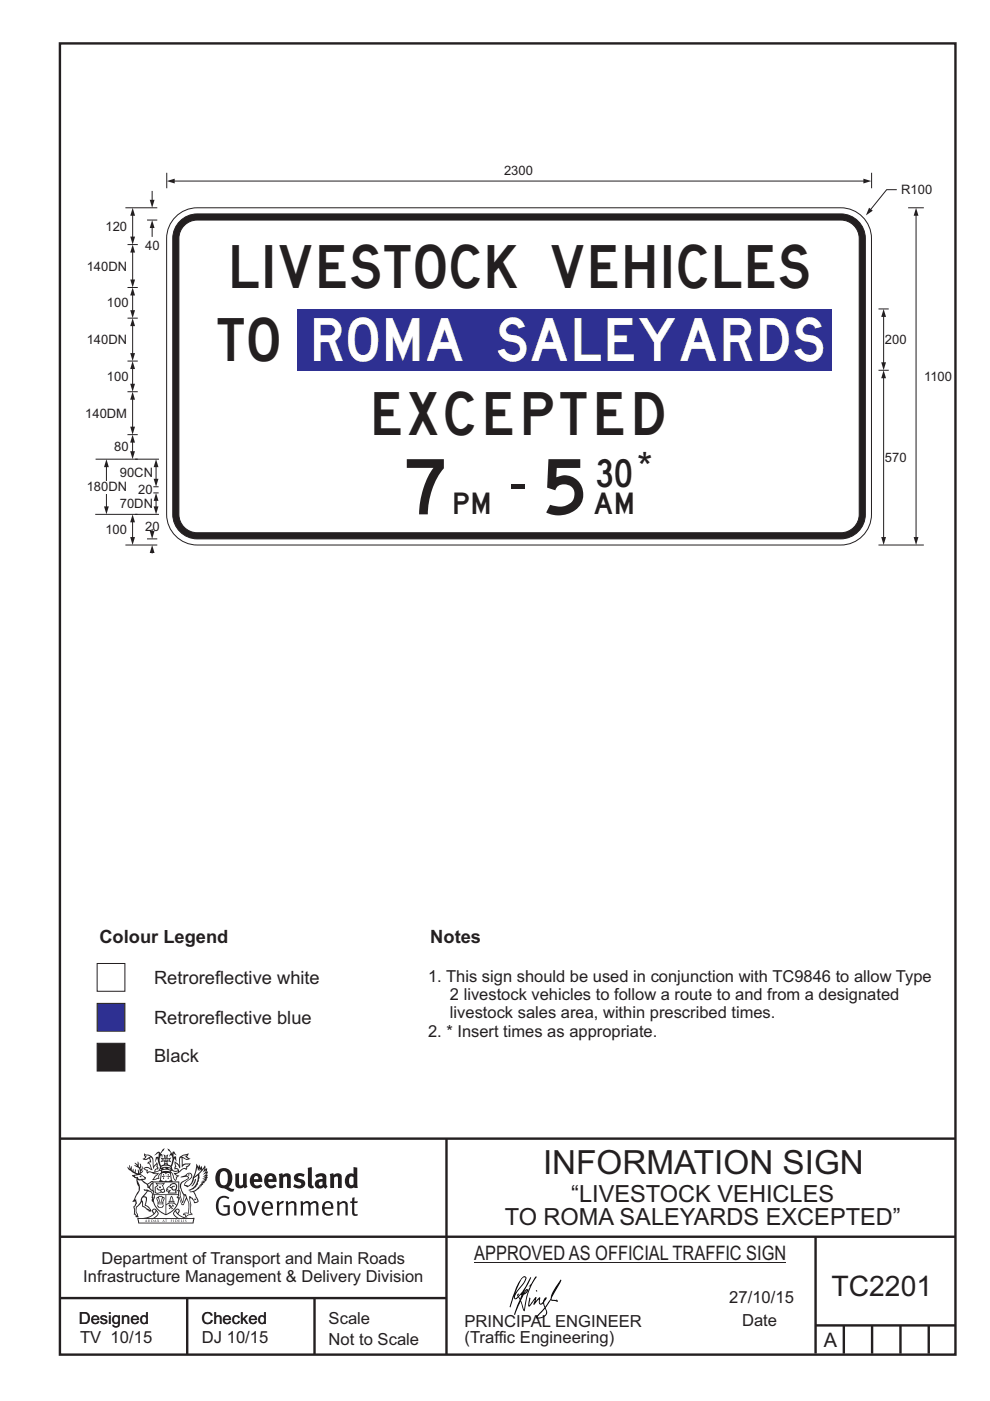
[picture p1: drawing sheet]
<svg xmlns="http://www.w3.org/2000/svg" width="210mm" height="297mm" viewBox="0 0 210 297" stroke-linecap="round" stroke-linejoin="round" font-family="sans-serif">
<g fill="none" stroke="#231f20" stroke-width=".51">
<path d="M12.7 9.2h190v278h-190zM12.7 241.4h189.9M94.7 241.4v45.8M12.7 275.2h82M12.7 262.2h190.1M39.7 275.2v12M66.7 275.2v12M173 262.2v24.8M173 281h29.6M179 281v6M185 281v6M191 281v6"/>
<path d="M197 281v6"/>
</g>
<g fill="#231f20">
<path d="M47 248.5a2.55 2.55 0 0 0 0 2.7l.3 .1a.81 .81 0 0 0 1-.9v-.6a1.04 1.04 0 0 0-1.1-1.5zM46.3 248.1a1.82 1.82 0 0 1 2.1-.2 1.82 1.82 0 0 1 .9 1.9 2.29 2.29 0 0 1-.8 1.9l.7 .3h.5l-.2 .6a2.87 2.87 0 0 1-2-.7 2.12 2.12 0 0 1-1.7-3.1z" fill-rule="evenodd"/>
<path d="M49.9 248.9l.8-.2v2a.46 .46 0 0 0 .2 .6 .46 .46 0 0 0 .7-.2v-2.2l.7-.2v2.4l.2 .5-.6 .4-.2-.3a1.02 1.02 0 0 1-1.2 .2 1.02 1.02 0 0 1-.6-1.1z" fill-rule="evenodd"/>
<path d="M54 249.5l-.1 .5h.9a.49 .49 0 0 0-.2-.6 .49 .49 0 0 0-.6 .1zM53.4 249.2a1.34 1.34 0 0 1 1.6-.3 1.34 1.34 0 0 1 .6 1.5v.2h-1.7a.77 .77 0 0 0 .5 .8 .77 .77 0 0 0 .9-.3l.3 .4a1.59 1.59 0 0 1-2.1 .2 1.59 1.59 0 0 1-.4-2z" fill-rule="evenodd"/>
<path d="M57 249.5l-.1 .5h.9a.49 .49 0 0 0-.2-.6 .49 .49 0 0 0-.6 .1zM56.4 249.2a1.34 1.34 0 0 1 1.6-.3 1.34 1.34 0 0 1 .7 1.5v.2h-1.8a.77 .77 0 0 0 .5 .8 .77 .77 0 0 0 .9-.3l.3 .4a1.59 1.59 0 0 1-2 .2 1.59 1.59 0 0 1-.5-2z" fill-rule="evenodd"/>
<path d="M59.1 248.9l.8-.2 .1 .4a.95 .95 0 0 1 1-.3 .95 .95 0 0 1 .7 .8v2.3h-.8v-2.3a.46 .46 0 0 0-.8 .1v2.2h-.9z" fill-rule="evenodd"/>
<path d="M62.5 249.1a1.75 1.75 0 0 1 2.1-.1l-.2 .5-.6-.2a.43 .43 0 0 0-.6 .3l.4 .3a1.04 1.04 0 0 1 1.2 1.2 1.04 1.04 0 0 1-1.4 .9l-1.2-.4 .3-.6 1 .4 .4-.4a.88 .88 0 0 0-1-.5l-.4-.2-.1-.4z" fill-rule="evenodd"/>
<path d="M65.3 247.6l.8-.2 .1 3.8 .2 .2 .2 .5a.88 .88 0 0 1-1-.1 .88 .88 0 0 1-.3-1z" fill-rule="evenodd"/>
<path d="M67.8 250.6a.43 .43 0 0 0-.1 .7 .43 .43 0 0 0 .7-.1v-.7zM66.8 249.2a1.7 1.7 0 0 1 2.4 .1v1.8l.3 .4-.4 .5-.5-.3a1.03 1.03 0 0 1-1.7-.2 1.03 1.03 0 0 1 .8-1.5h.7v-.4a.8 .8 0 0 0-1.2 .1z" fill-rule="evenodd"/>
<path d="M69.9 248.9l.8-.2 .1 .4a.95 .95 0 0 1 1-.3 .95 .95 0 0 1 .7 .8v2.3h-.8v-2.3a.46 .46 0 0 0-.8 .1v2.2h-.8z" fill-rule="evenodd"/>
<path d="M74.3 249.5a1.48 1.48 0 0 0 0 1.7l.4 .1 .3-.2v-1.5l-.3-.2zM75 247.4l.8 .2 .1 4.3h-.7l-.1-.2a1.26 1.26 0 0 1-1.4 0 1.26 1.26 0 0 1-.6-1.3 1.29 1.29 0 0 1 .5-1.3 1.29 1.29 0 0 1 1.4-.2z" fill-rule="evenodd"/>
<path d="M46.4 253.9a1.72 1.72 0 0 1 2.2 0l-.2 .3a1.24 1.24 0 0 0-1.4-.1 1.24 1.24 0 0 0-.7 1.3 1.49 1.49 0 0 0 1.3 2l.7-.2v-1.3h-.9l-.1-.4h1.4v2a1.93 1.93 0 0 1-2.2-.1 1.93 1.93 0 0 1-.7-2.2l.2-.7z" fill-rule="evenodd"/>
<path d="M50.3 255.2a1.65 1.65 0 0 0 .3 2.2 .99 .99 0 0 0 1-1.5 .78 .78 0 0 0-.4-.8 .78 .78 0 0 0-.9 .1zM50 254.9a1.33 1.33 0 0 1 1.6-.1 1.33 1.33 0 0 1 .5 1.5 1.31 1.31 0 0 1-1.3 1.5 1.31 1.31 0 0 1-1.3-1.6l.1-.5z" fill-rule="evenodd"/>
<path d="M52.5 254.7l.4-.1 .9 2.6 .8-2.5h.5l-1.1 3h-.5z" fill-rule="evenodd"/>
<path d="M56.2 255.2l-.2 .7h1.4a.7 .7 0 0 0-.3-.8 .7 .7 0 0 0-.9 .1zM55.9 255a1.22 1.22 0 0 1 1.5-.2 1.22 1.22 0 0 1 .5 1.5h-1.9a.93 .93 0 0 0 .5 1 .93 .93 0 0 0 1.2-.2l.1 .3a1.43 1.43 0 0 1-1.7 .1 1.43 1.43 0 0 1-.6-1.7z" fill-rule="evenodd"/>
<path d="M58.7 254.8l.4-.2 .1 .5 .4-.3 .6-.2-.2 .6a.66 .66 0 0 0-.8 .6v1.9h-.4z" fill-rule="evenodd"/>
<path d="M60.6 254.8l.4-.2 .1 .5a.94 .94 0 0 1 1-.4 .94 .94 0 0 1 .8 .7v2.3h-.5l-.1-2.5a.81 .81 0 0 0-1.2 .3v2.2h-.4z" fill-rule="evenodd"/>
<path d="M63.7 254.7l.5-.1 .1 .5 .4-.3a.78 .78 0 0 1 1.1 .3 .9 .9 0 0 1 1-.5 .9 .9 0 0 1 .7 .8v2.3h-.4l-.1-2.5a.67 .67 0 0 0-1.1 .3v2.2h-.5v-2.4l-.4-.2-.7 .4v2.2h-.5z" fill-rule="evenodd"/>
<path d="M69 255.2l-.2 .7h1.4a.7 .7 0 0 0-.3-.8 .7 .7 0 0 0-.9 .1zM68.7 255a1.22 1.22 0 0 1 1.5-.2 1.22 1.22 0 0 1 .5 1.5h-1.9a.93 .93 0 0 0 .5 1 .93 .93 0 0 0 1.2-.2l.1 .3a1.44 1.44 0 0 1-1.7 .1 1.44 1.44 0 0 1-.6-1.7z" fill-rule="evenodd"/>
<path d="M71.4 254.8l.5-.2 .1 .5a.94 .94 0 0 1 1-.4 .94 .94 0 0 1 .7 .7v2.3h-.4l-.1-2.5a.81 .81 0 0 0-1.2 .3v2.2h-.5z" fill-rule="evenodd"/>
<path d="M74.7 254l.5-.2v.9h.7l-.1 .4h-.7l.1 2.2 .1 .1h.5l.1 .3a.75 .75 0 0 1-1.2-.6v-2h-.4v-.4h.4z" fill-rule="evenodd"/>
<path d="M30.8 244.9l1.1 .3-.9 .5h-.4l.5-.5zM31.8 245.5l.2-.1a2.44 2.44 0 0 1 .4 2l.1 .4 .7-1-.1 .6 .3 .3a.57 .57 0 0 0-.6 .8l-1-.2-.5 .2 .1-.5-.7-.2 .6-.2 1 .5 .1-.1-.6-1.3-.2-.1 .5-.1zM30.7 244.5l-.2 .4 .3 .4-.6 .4a1.04 1.04 0 0 0 1.4-.1l.2 .7h-.4l-.2 .4a.94 .94 0 0 1 .9 1.1l-.2-.1a1.16 1.16 0 0 0-1.5-.1l.3 .4 .4 .2 .1 .5 .2 .2v-.2a.94 .94 0 0 1 1.1 .2h.9l-1.2 1.2a1.13 1.13 0 0 0 1.2-.2l.4-.1-.1-.4 .5-.7a.83 .83 0 0 0-.6 1.1l-.3-.1-.7 .3 1.1-1.4-.5 .2-.5-.1 1.3-.5-.2-.2-.8 .4v-.3l.2-.2 .3 .1 .1-.3-.2-.4v-.6l-.2-.3-.6 .9v-.7a1.42 1.42 0 0 0-1.7-1.8z" fill-rule="evenodd"/>
<path d="M38.5 245.3l.5-.3 .7-.1-.6 .3 .8 .5h-.3zM38.3 245.5h.2l.1 2a1.69 1.69 0 0 1 1.5-.7l-.7 .5 .1 .5a1.1 1.1 0 0 0-1.5 .6l-.1-.5-.2-.2h-.5l.2-.4-.2-.7a1.42 1.42 0 0 1 .8 1.1l.2-.1zM37.1 246.2l.1 1-.2 .3v.5l.6-.1 .1 .2a.96 .96 0 0 1-1.1-.1l-.1 .1a1.06 1.06 0 0 0 1.3 .2v.1a.72 .72 0 0 1-1 .2l.3 .5 .6 .3-.4 .1-.1 .7-.3-.4-.3-1.1-.4-.4 .4 .9a1.54 1.54 0 0 0 .6 1.2l.2-.3a.58 .58 0 0 1 .5-.7l.1-.2h-.3l-.4-.3 .9-.5a.93 .93 0 0 1 1.1-.5l.1 .2 .2-.1 .1-.5a.99 .99 0 0 0 .7-.9l-1.3 .1-.4 .3v-1.5l.9 .4 .8-.3h-.3l-.5-.4 .4-.7-.7 .2a1.46 1.46 0 0 0-1.3 2.1v.4l-.2-.4z" fill-rule="evenodd"/>
<path d="M35.6 248.9l.2 .1-.1 .4h.3l-.3 .1v.5l-.1-.6h-.3l.3-.1z" fill-rule="evenodd"/>
<path d="M34.6 248.9l.2 .1-.1 .3 .4 .1h-.4v.6l-.1-.5-.3-.1h.3z" fill-rule="evenodd"/>
<path d="M34.3 248.8a.57 .57 0 0 1 .9 .2 .57 .57 0 0 1 .9-.2l.2 1.4-.2 .1a.57 .57 0 0 1-.9-.1 .69 .69 0 0 1-1.1 0zM34.2 248.1l-.3 2.1-.2 .4h2.9l-.1-.4-.3-2.1h-.2v.3l-.8-.1-.9 .1 .1-.3z" fill-rule="evenodd"/>
<path d="M34.2 252.4a.3 .3 0 0 0 .6 0 .3 .3 0 0 0-.6 0zM33.3 251l.3 .3-.3 .3a.79 .79 0 0 0 0 1.3l.8-.2-.1-.3a.55 .55 0 0 1-.7-.6h.1l.1 .3 .4 .1 .8-.2-.4-.7 .4-.3-.7 .1zM33 250.7l1.1 .2 .9-.2-.4 .7 .4 1.1a.56 .56 0 0 1-.8 .3l-.2 .1a.73 .73 0 0 1-.9 .1 .73 .73 0 0 1-.3-.9v-.4l.5-.4z" fill-rule="evenodd"/>
<path d="M35.6 251.9l.7-.5a.58 .58 0 0 1 1-.1 .58 .58 0 0 1-.5 .9l-.2-.3a.43 .43 0 0 1 .6-.3v-.1a.57 .57 0 0 0-.8 .2l-.2-.1-.3 .2 .4 .1a.55 .55 0 0 0 .9 .5v.5h-1.3l.3-.4-.1-.2-.6 .1 .2-.2-.2-.1zM35.4 251.8l-.1 .2a.39 .39 0 0 0 .2 .7l.3-.1-.2 .5h1.9l-.1-.8a.86 .86 0 0 0-.1-1.4 .86 .86 0 0 0-1.3 .4z" fill-rule="evenodd"/>
<path d="M36 254.8h.8v.2h-.8zM36.4 253.8l.2 .8h-.4zM36.4 253.5l-.3 .5-.1 .6h-.2v.4l-.7 .4 .1 .2a1.48 1.48 0 0 1 2.2 .1l.2-.1-.6-.5v-.5h-.2l-.1-.6z" fill-rule="evenodd"/>
<path d="M35.8 255.4l.3 .1 .2 .3 .3-.2-.2-.2a.38 .38 0 0 1 .4 .5l-.1-.2-.3 .3 .3 .2-.3 .2-.1-.3-.4 .3-.1-.2 .4-.3-.2-.1-.1 .1z" fill-rule="evenodd"/>
<path d="M34.5 254h.2v.2l-.3 .6h-.1zM33.6 255.3h.9v.2a.55 .55 0 0 1-.8 .4v-.2h-.2zM33.4 254h.2l.2 .8h-.2zM33.6 255h.8l.1 .1-.8 .1zM33.8 253.7h.5l-.2 1.1h-.2zM33.3 253.8l-.1 .3 .3 1.2a.48 .48 0 0 0-.1 .5 .48 .48 0 0 0 .4 .3l.6-.1a.49 .49 0 0 0 .2-.7l.3-1.2-.1-.3a1.42 1.42 0 0 0-1.5 0z" fill-rule="evenodd"/>
<path d="M33.6 251.6h.5l.1 .3h-.4z" fill-rule="evenodd"/>
<path d="M41.3 250.1l.3-.2-.2 .9-.6 .7h-.2l.5-.7z" fill-rule="evenodd"/>
<path d="M39.7 249l.3-.2 .5 .2a.88 .88 0 0 1-.6 1.1 1.22 1.22 0 0 0-.8 1.3l.5 .2a.72 .72 0 0 0 .9-.4l.5-.8 .2-.6 .8-.6v.3a2.85 2.85 0 0 1-2 2.8l.1 .1a2.13 2.13 0 0 0 1.9-1.5l-.1-.2a2.01 2.01 0 0 0 .3-1.8l1.2-1.3-.4 1 .7-.5-.7 1 .8-.4-.8 .8 .7-.1-.9 .5 .8-.1-.8 .4h.7l-.8 .3 .3 .2h-.4l.2 .4-.4-.1 .2 .3h-.4l.1 .3h-.1a2.16 2.16 0 0 1-2 1l.1 .2h.4a.76 .76 0 0 1 .7 .7l.5 1.2-.6 .2a1.45 1.45 0 0 0-1.2-1.3l.3 1.8-.1 1.9 .4 .2a1.07 1.07 0 0 0-1.2 .4v-.3l-.5-.2a.87 .87 0 0 1 1-.1l.1-.7a4.4 4.4 0 0 0-.6-3.1l-.1-.3h-.2a2.16 2.16 0 0 1-.7-2.2l.3-.3 1.2-.8a.55 .55 0 0 0-.4-.7zM37.8 252.4a.76 .76 0 0 1 .3 1.1l.6 1.6 .4-1.7 .2 .1a.61 .61 0 0 1-.1 .9l-.3 .9h-.2l-.7-1.6-.3 .1a1.18 1.18 0 0 0 .1-1.4zM41.8 247.5l.2 .8 .3-.6v.6l.3-.5a1.9 1.9 0 0 1-1.1 1.4l-.3 .3zM38.2 249.6l1.4-.1 .2 .1v.3l-.5 .3a1.26 1.26 0 0 0-1 1.9l.2 .7a1.84 1.84 0 0 1 .2 2l-.4-1.3a.96 .96 0 0 0-.4-1.3l-.4 .3a.78 .78 0 0 1-.1 1.3l.2 .2h.4l.4 1.1a.38 .38 0 0 0 .2 .4 .38 .38 0 0 0 .4-.1l.6-1.2a2.94 2.94 0 0 1 .3 2.5v.5l-.8-.1-.3 .4v.2l.4-.1 .1 .4 .2 .1a1.02 1.02 0 0 1 1.3-.5l-.1-.4-.3-.1 .2-1.7-.3-1.4 .1 .1a1.14 1.14 0 0 1 .7 .9 .63 .63 0 0 0 .9-.2 .63 .63 0 0 0-.2-.8l-.6-1.3 .9-.6 .2-.3 .2-.1v-.2h.3l-.1-.3h.4l-.1-.3 .5-.1-.2-.2 .5-.4 .1-.2-.3 .1 .5-.6-.3 .1 .3-.6-.4 .1 .4-.5v-.3l-.3 .2 .1-.6v-.3l-.4 .3-.1-.8-.5 .8-.2-.7-.2 .5-.3-.8-.1 .6-.5-.8-.1 1.4-.7 1.9a1.81 1.81 0 0 1-.9 1.4l-.6-.2a1.75 1.75 0 0 1 1.1-1.2 .75 .75 0 0 0 .1-1.3 .75 .75 0 0 0-1.2 .5z" fill-rule="evenodd"/>
<path d="M41.2 254.2l.3-.1 .1 .3h-.4z" fill-rule="evenodd"/>
<path d="M29.4 258.4h11.6l-.2 .8h-11.3zM31.3 258.2l.5-.1a2.48 2.48 0 0 0 1.4-1.3l.2 .6-.5 .5-.4 .3zM32.5 256.6l.3-.2 .2 .2-.3 .6zM37.2 256.8a2.65 2.65 0 0 0 1.8 1.4h-1.1l-.5-.3-.5-.5zM37.4 256.6l.2-.2 .3 .2-.3 .6zM29.2 258.2l.1 1.2h11.7l.3-1.1-.2-.1a4.1 4.1 0 0 1-3.3-.9l.3-.4-.1-.5a1.06 1.06 0 0 0-1.3 .9l.2 .4 .6 .5h-4.7l.3-.1a.84 .84 0 0 0 .6-.7 .84 .84 0 0 0-.5-.9l-.3-.2-.5 .1-.1 .5 .3 .4a4.2 4.2 0 0 1-3.4 .9z" fill-rule="evenodd"/>
<path d="M31 258.7l.1 .2h-.2zM31 258.6l-.3 .5 .4-.1 .2 .1z" fill-rule="evenodd"/>
<path d="M31.3 258.6h.2v.4a.25 .25 0 0 0 .3-.1 .25 .25 0 0 0-.1-.3h.1a.29 .29 0 0 1 0 .4 .29 .29 0 0 1-.4 0 .29 .29 0 0 1 0-.4z" fill-rule="evenodd"/>
<path d="M32.2 258.6a.22 .22 0 0 1 .3 .2 .22 .22 0 0 1-.3 .2zM32 258.6v.5a.33 .33 0 0 0 .5-.1 .33 .33 0 0 0 0-.4 .33 .33 0 0 0-.5 0z" fill-rule="evenodd"/>
<path d="M32.9 258.7l.1 .2h-.2zM32.9 258.6l-.2 .5 .3-.1 .2 .1z" fill-rule="evenodd"/>
<path d="M33.3 258.6h.2v.2l.3-.2-.2 .2 .2 .3-.3-.2-.1 .2h-.1l.2-.3z" fill-rule="evenodd"/>
<path d="M34.7 258.7l.1 .2h-.2zM34.7 258.6l-.3 .5 .4-.1 .2 .1z" fill-rule="evenodd"/>
<path d="M35 258.6h.4h-.1v.5h-.2l.1-.5z" fill-rule="evenodd"/>
<path d="M36.2 258.6h.3h-.2v.2h.2h-.2l.1 .3h-.2z" fill-rule="evenodd"/>
<path d="M36.7 258.6h.2v.5h-.2z" fill-rule="evenodd"/>
<path d="M37.3 258.6a.22 .22 0 0 1 .3 .2 .22 .22 0 0 1-.3 .2zM37.1 258.6v.5a.33 .33 0 0 0 .5-.1 .33 .33 0 0 0 0-.4 .33 .33 0 0 0-.5 0z" fill-rule="evenodd"/>
<path d="M37.8 258.6h.3h-.1v.2h.1h-.1v.2l.1 .1h-.3z" fill-rule="evenodd"/>
<path d="M38.3 258.6h.3l-.1 .4 .2 .1h-.4z" fill-rule="evenodd"/>
<path d="M38.9 258.6h.2v.5h-.2z" fill-rule="evenodd"/>
<path d="M39.3 258.6h.2l-.2 .1 .2 .2-.1 .2h-.1v-.2l.2 .1z" fill-rule="evenodd"/>
<path d="M34.2 247.4a1.51 1.51 0 0 1 2 .2 2.67 2.67 0 0 0-2.1 0zM35.7 247.6l.4 .2 .1 .2-.4-.1zM34.6 247.7l.4-.1 .2 .2h-.4zM34 247.9l.3 .1-.3 .1zM34.9 246.9l.3-.2 .2 .2zM34.9 245.7h.2v.4h-.2zM35 245.1l.2 .2 .2-.2-.1 .4h-.2zM35.1 246.3h.2l.1 .4-.2-.2-.2 .2zM35.3 245.7h.2v.4h-.2zM34.4 245.7l.3 .1v.2l-.3 .1 .2-.2zM35.7 245.8l.3-.1-.2 .2 .2 .2-.4-.1zM32.7 244.9l1-.5-.1 1-.2-.1-.4 .1-.2 1.1 .5-1 .2 .9a1.84 1.84 0 0 1 .3 1.7l.4 .1a2.48 2.48 0 0 1 2.2 .1l.2-.3-.2-.7 .7-1.7 .4 .6-.2-1-.2-.1-.2 .3v-.9l.6 .4-.6-.7h-.3l-.1 .4-.5-.8-.5-.3 .2 .4 .5 .6-.4 .7 .4-.3a2.06 2.06 0 0 1 0 2.2l-.6-.2-.1-.6 .1-.1 .8 .2-.4-.5 .4-.5-.7 .2-.2-.2 .2-.7-.5 .4-.5-.4 .2 .7-.2 .2-.7-.2 .4 .5-.4 .5 .7-.2 .2 .1-.2 .6-.5 .2a2.02 2.02 0 0 1 0-2.2l.3 .5-.1-.6-.3-.1 .8-1.2-.5 .3-.4 .7-.2-.3a.8 .8 0 0 0-.8 .5z" fill-rule="evenodd"/>
<path d="M29.2 250.1l.3 .2a.61 .61 0 0 1 .8 .3l.3 .2a.8 .8 0 0 1 .6 1l.4 .1 .5 .6a1 1 0 0 1 .5 1l-.1 .7v-.5h-.1a.96 .96 0 0 0-.8-1.3l-.3-.2h-.6l-.1-.1-.2 .1 .2 .3h.5l-1.1 1.4-.2 .9-.4 .6a1.33 1.33 0 0 0-.5 1.8l.2 .5a1.26 1.26 0 0 1-.5-1.4l-.1-.4a1.56 1.56 0 0 0 .4-1.7l-.3 .2 .2-.5a3.2 3.2 0 0 0 .7-3zM30.4 253.9h.4a2.06 2.06 0 0 1-.1 1.6l.7 .5 .4 .5-.6-.2-.8-.6-.1-.9a.51 .51 0 0 1 .1-.9zM28.6 249.3a1.52 1.52 0 0 1 2.1 .6l-1.1 .1-.2-.1-.2-.4-.4 .1zM27.5 247v.8l-.3-.4-.2 .1a3.1 3.1 0 0 0 2 1.5l-1 .1 .5 .6 .5 .1v1.1a1.84 1.84 0 0 1-.2 2.5l-.4 .9-.4 .4 .3 .1 .4-.1 .1 .4-.2 .5-.3 .2 .1 1.8 .2-.1 .2 .6h.2l.4-.1-.1-.5a1.3 1.3 0 0 1-.1-1.6l.8-1.1 .2 1.1 .6 .2 .4 .6 .2-.2 .2 .4 .5-.1a1.85 1.85 0 0 0-1.2-1.3l.1-.3a1.39 1.39 0 0 0 0-1.5h-.5l.5-.6a.66 .66 0 0 1 .9-.4 .66 .66 0 0 1 .3 .9l-.1 .4h.2v.1l-.2 .3 .2 .5 .2-.3a2.24 2.24 0 0 0 .1-2.2 .73 .73 0 0 1-.7-.6 .73 .73 0 0 1 .5-.8l.1-.2a.94 .94 0 0 0-.9 .8 .48 .48 0 0 1-.1-.5 .48 .48 0 0 1 .5-.3l.5-.3a.51 .51 0 0 0-.8 .2l-.5 .3-1-.8 .6-.1 .1-.5-1.1-.7 .5-.4v-.4l-.5 .5 .1-.2a.69 .69 0 0 0 .2-1.1v.5l-.3 .2 .1-1.1-.3-.2 .1 .6-.1 .2-.4-1.2v.6l-.7-.3 .6 .6-.6-.2 .2 .3a1 1 0 0 1 .8 1.5l-.2-.8v.8l-.5-.2-.1-.7-.2 .6-.2-.1v-.6l-.2 .4-.2-.2 .1-.7-.2 .5z" fill-rule="evenodd"/>
<path d="M29.5 249.5l.3-.2 .3 .3z" fill-rule="evenodd"/>
<path d="M32.4 250.5h5.6v2l-.2-.1v-1.7h-5.2v2.5h5.2v-.8l.1 .2-.1 1.1v-.3h-2.5v4a4.1 4.1 0 0 0 2.6-3.6l.1-.1a4 4 0 0 1-2.8 3.9 4.2 4.2 0 0 1-2.8-4.7l.1 1.3 .1-.1a3.8 3.8 0 0 0 2.5 3.3v-4h-2.5l-.2-.9z" fill-rule="evenodd"/>
<circle cx="40" cy="249.1" r=".17"/>
</g>
<path d="M100.6 267.7h66.2" fill="none" stroke="#231f20" stroke-width=".21"/>
<g fill="#000">
<path d="M111.6 273.7l.2-.2-.5 .7zM110.4 274.5l.2 .1-.3 .8-.2-.5zM110.9 270.9h.5a9.3 9.3 0 0 1-2 3.1l-.1 .3 1-2.5zM110.6 271a14.7 14.7 0 0 0-2.2 4.9l-.3 1.2 .1 .1 .8-2.3a.42 .42 0 0 0 .2 .6 .42 .42 0 0 0 .6-.3l.2-.1 .2 .5-1.1 3.2h.2l1.1-2.9 .6 1.9 .2 .2 .2-.5a13.5 13.5 0 0 1 2-6.2l.4-.5-.1-.2-1.6 2.1 .4-.1a14.9 14.9 0 0 0-1.3 5.1l-.4-1.1a1.39 1.39 0 0 1 .2-1.9l.1-.2a.92 .92 0 0 0 .8-1.2 .75 .75 0 0 0-.8 .7l-.1 .2 1.6-3.4h-.1l-.4 .7a10.5 10.5 0 0 1-2.2 3.3l.2-.5a.32 .32 0 0 0-.4 .2 .32 .32 0 0 0 .1 .4l-.5 .4a3.2 3.2 0 0 1 1.1-2.3l.5-.6a2.49 2.49 0 0 0 .7-1.6l-.4-.2z" fill-rule="evenodd"/>
<path d="M113.7 273.6l.3 .2h-.3z" fill-rule="evenodd"/>
<path d="M115.6 277.5a1.15 1.15 0 0 1 .1 1.3 1.15 1.15 0 0 1-1.2 .5l-.6 .1zM112.2 275.2l-.2 1.6 .2 .2 1.2-1.5-.2 1.1 1.1-1.1a.94 .94 0 0 0 .4 1.1l.5-.3 .3 .9-1.2 1.3a.98 .98 0 0 0-.5 1 1.9 1.9 0 0 0 2.3-1.3l-.1-.2a1.02 1.02 0 0 1 .2-1.4l.6-1 1.5 .3-.2-.4v.2l-1.1-.1v-.3l2-3.6 .1-.2-.2-.2-1.7 2.8a6.6 6.6 0 0 1-1.6 2.9l-.1-.2a1.01 1.01 0 0 1 .4-1.4l.1-.2-.3-.1-.4 .4-.1 .5-.6 .4-.1-.4 .1-.9-.2-.1-.9 1 .3-1h-.2l-1.4 1.8 .3-1.5v-.1z" fill-rule="evenodd"/>
</g>
<path d="M20.6 204.3h5.9v5.9h-5.9z" fill-rule="evenodd" fill="#fff" stroke="#231f20" stroke-width=".21"/>
<path d="M20.6 212.7h5.9v5.9h-5.9z" fill-rule="evenodd" fill="#2e3092" stroke="#231f20" stroke-width=".21"/>
<path d="M20.6 221.2h5.9v5.9h-5.9z" fill-rule="evenodd" fill="#231f20" stroke="#231f20" stroke-width=".21"/>
<path d="M37.6 45.7a6.5 6.5 0 0 1 4.2-1.6h136.5a6.5 6.5 0 0 1 6.5 6.5v58.5a6.5 6.5 0 0 1-6.5 6.5h-136.5a6.5 6.5 0 0 1-6.5-6.5v-58.5a6.5 6.5 0 0 1 2.3-4.9z" fill-rule="evenodd" fill="#fff" stroke="#231f20" stroke-width=".21"/>
<path d="M38.2 46.9a5.2 5.2 0 0 1 3.6-1.5h136.5a5.2 5.2 0 0 1 5.2 5.2v58.5a5.2 5.2 0 0 1-5.2 5.2h-136.5a5.2 5.2 0 0 1-5.2-5.2v-58.5a5.2 5.2 0 0 1 1.6-3.7z" fill-rule="evenodd" fill="#231f20" stroke="#231f20" stroke-width=".21"/>
<path d="M39.1 47.8a3.9 3.9 0 0 1 2.7-1.1h136.5a3.9 3.9 0 0 1 3.9 3.9v58.5a3.9 3.9 0 0 1-3.9 3.9h-136.5a3.9 3.9 0 0 1-3.9-3.9v-58.5a3.9 3.9 0 0 1 1.2-2.8z" fill-rule="evenodd" fill="#fff" stroke="#231f20" stroke-width=".21"/>
<path d="M36.9 38.4h146.4" fill="none" stroke="#231f20" stroke-width=".21"/>
<g fill="#231f20">
<path d="M183.1 37.9l1.7 .5-1.7 .5z"/>
<path d="M35.4 38.4l1.7-.5v1z"/>
</g>
<path d="M35.4 36.6v3.3M194.3 45.6v68.4" fill="none" stroke="#231f20" stroke-width=".21"/>
<g fill="#231f20">
<path d="M193.8 113.9h1l-.5 1.7z"/>
<path d="M194.3 44.1l.5 1.6h-1z"/>
</g>
<path d="M192.6 44.1h3.3M28.1 110.6v3.4M186.3 115.6h9.6" fill="none" stroke="#231f20" stroke-width=".21"/>
<g fill="#231f20">
<path d="M27.6 113.9h1l-.5 1.7z"/>
<path d="M28.1 109.1l.5 1.6h-1z"/>
</g>
<path d="M28.1 45.6v4.7" fill="none" stroke="#231f20" stroke-width=".21"/>
<g fill="#231f20">
<path d="M27.6 50.2h1l-.5 1.7z"/>
<path d="M28.1 44.1l.5 1.6h-1z"/>
</g>
<path d="M28.1 62.5v3.4" fill="none" stroke="#231f20" stroke-width=".21"/>
<g fill="#231f20">
<path d="M27.6 65.8h1l-.5 1.7z"/>
<path d="M28.1 61l.5 1.6h-1z"/>
</g>
<path d="M32.3 112.2v.5" fill="none" stroke="#231f20" stroke-width=".21"/>
<path d="M31.8 112.6h1l-.5 1.7z" fill="#231f20"/>
<path d="M32.3 40.5v2" fill="none" stroke="#231f20" stroke-width=".21"/>
<path d="M31.8 42.4h1l-.5 1.7z" fill="#231f20"/>
<path d="M32.3 117.1v.2" fill="none" stroke="#231f20" stroke-width=".21"/>
<path d="M32.3 115.6l.5 1.6h-1z" fill="#231f20"/>
<path d="M32.3 48.2v2" fill="none" stroke="#231f20" stroke-width=".21"/>
<path d="M32.3 46.7l.5 1.6h-1z" fill="#231f20"/>
<path d="M26.6 44.1h6.8M27.1 51.9h2.1M31.2 46.7h2.2M190.2 40.2h-2.1l-3.5 4.3M27 61h2.2M20.3 97.4h8.9M26.6 115.6h6.8M31.2 114.3h2.2" fill="none" stroke="#231f20" stroke-width=".21"/>
<path d="M184.3 44l.8 .7-1.4 1z" fill="#231f20"/>
<path d="M184.9 36.6v3.3" fill="none" stroke="#231f20" stroke-width=".21"/>
<path d="M108.4 102.6h2.9v1h-2.9z" fill="#231f20"/>
<path d="M28.1 53.4v6" fill="none" stroke="#231f20" stroke-width=".21"/>
<g fill="#231f20">
<path d="M27.6 59.3h1l-.5 1.7z"/>
<path d="M28.1 51.9l.5 1.6h-1z"/>
</g>
<path d="M27 67.5h2.2M28.1 78.1v3.4" fill="none" stroke="#231f20" stroke-width=".21"/>
<g fill="#231f20">
<path d="M27.6 81.4h1l-.5 1.7z"/>
<path d="M28.1 76.6l.5 1.6h-1z"/>
</g>
<path d="M27 76.6h2.2M28.1 69v6" fill="none" stroke="#231f20" stroke-width=".21"/>
<g fill="#231f20">
<path d="M27.6 74.9h1l-.5 1.7z"/>
<path d="M28.1 67.5l.5 1.6h-1z"/>
</g>
<path d="M27 83.1h2.2M28.1 93.7v2.1" fill="none" stroke="#231f20" stroke-width=".21"/>
<g fill="#231f20">
<path d="M27.6 95.7h1l-.5 1.7z"/>
<path d="M28.1 92.2l.5 1.6h-1z"/>
</g>
<path d="M27 92.2h2.2M28.1 84.6v6" fill="none" stroke="#231f20" stroke-width=".21"/>
<g fill="#231f20">
<path d="M27.6 90.5h1l-.5 1.7z"/>
<path d="M28.1 83.1l.5 1.6h-1z"/>
</g>
<path d="M22.6 98.9v8.6M20.2 109.1h9" fill="none" stroke="#231f20" stroke-width=".21"/>
<g fill="#231f20">
<path d="M22.1 107.4h1l-.5 1.7z"/>
<path d="M22.6 97.4l.5 1.6h-1z"/>
</g>
<path d="M28.6 97.4h5.1M33.1 98.9v2.8M28.6 109.1h5.1M32.5 104.5h1.1M32.5 103.2h1.1" fill="none" stroke="#231f20" stroke-width=".21"/>
<g fill="#231f20">
<path d="M32.6 101.5h1l-.5 1.7z"/>
<path d="M33.1 97.4l.5 1.6h-1z"/>
</g>
<path d="M33.1 106v1.5" fill="none" stroke="#231f20" stroke-width=".21"/>
<g fill="#231f20">
<path d="M33.1 104.5l.5 1.7h-1z"/>
<path d="M32.6 107.4h1l-.5 1.7z"/>
</g>
<path d="M18.3 101.9h8.6v2.7h-8.6z" fill="#fff"/>
<path d="M187.4 80v34" fill="none" stroke="#231f20" stroke-width=".21"/>
<g fill="#231f20">
<path d="M186.9 113.9h1l-.5 1.7z"/>
<path d="M187.4 78.5l.5 1.7h-1z"/>
</g>
<path d="M63.1 65.5h113.3v13h-113.3z" fill="#2e3092"/>
<path d="M186.3 78.5h2.2M186.3 65.5h2.2M187.4 67v10" fill="none" stroke="#231f20" stroke-width=".21"/>
<g fill="#231f20">
<path d="M186.9 76.8h1l-.5 1.7z"/>
<path d="M187.4 65.5l.5 1.7h-1z"/>
</g>
<g font-size="11.7" fill="#231f20">
<text x="86.3" y="109.1">7</text>
<text x="115.8" y="109.1">5</text>
</g>
<g font-size="9.1" fill="#231f20">
<text x="49.3" y="61">LIVESTOCK VEHICLES</text>
<text x="46.2" y="76.6">TO</text>
<text x="79.4" y="92.2">EXCEPTED</text>
</g>
<text font-size="9.1" fill="#fff" x="66.6" y="76.6">ROMA SALEYARDS</text>
<text font-size="8.5" fill="#231f20" x="135.2" y="102">*</text>
<text font-size="7.1" fill="#231f20" x="115.2" y="249">INFORMATION SIGN</text>
<text font-size="6" fill="#231f20" x="176.4" y="274.7">TC2201</text>
<text font-size="5.8" fill="#231f20" x="126.6" y="103.2">30</text>
<g font-size="5" fill="#231f20">
<text x="121.2" y="254.9">“LIVESTOCK VEHICLES</text>
<text x="107.1" y="259.8">TO ROMA SALEYARDS EXCEPTED”</text>
</g>
<g font-size="4.5" fill="#231f20">
<text x="96.4" y="109.1">PM</text>
<text x="126.1" y="109.1">AM</text>
</g>
<g font-size="4.2" fill="#231f20">
<text x="100.6" y="267.2">APPROVED AS OFFICIAL TRAFFIC SIGN</text>
<text x="174.7" y="285.6">A</text>
</g>
<g font-size="3.9" fill="#231f20">
<text x="21.1" y="200">Colour Legend</text>
<text x="91.3" y="199.9">Notes</text>
<text x="32.7" y="208.6">Retroreflective white</text>
<text x="32.7" y="217.1">Retroreflective blue</text>
<text x="32.7" y="225.1">Black</text>
</g>
<g font-size="3.5" fill="#231f20">
<text x="90.8" y="208.1">1. This sign should be used in conjunction with TC9846 to allow Type</text>
<text x="95.4" y="212">2 livestock vehicles to follow a route to and from a designated</text>
<text x="95.4" y="215.9">livestock sales area, within prescribed times.</text>
<text x="90.8" y="219.9">2. * Insert times as appropriate.</text>
<text x="21.5" y="267.9">Department of Transport and Main Roads</text>
<text x="17.7" y="271.8">Infrastructure Management &amp; Delivery Division</text>
<text x="16.7" y="280.7">Designed</text>
<text x="42.7" y="280.7">Checked</text>
<text x="69.7" y="280.7">Scale</text>
<text x="98.5" y="281.4">PRINCIPAL ENGINEER</text>
<text x="154.7" y="276.2">27/10/15</text>
<text x="157.4" y="281.2">Date</text>
<text x="17" y="284.8">TV 10/15</text>
<text x="42.8" y="284.8">DJ 10/15</text>
<text x="69.7" y="285.2">Not to Scale</text>
<text x="98.5" y="284.8">(Traffic Engineering)</text>
</g>
<g font-size="2.8" fill="#231f20">
<text x="106.9" y="37.1">2300</text>
<text x="191.2" y="41.1">R100</text>
<text x="22.4" y="48.9">120</text>
<text x="30.8" y="53">40</text>
<text x="18.4" y="57.4">140DN</text>
<text x="22.7" y="65.2">100</text>
<text x="18.4" y="73">140DN</text>
<text x="187.7" y="73">200</text>
<text x="22.7" y="80.8">100</text>
<text x="196" y="80.8">1100</text>
<text x="18.1" y="88.6">140DM</text>
<text x="24.2" y="95.7">80</text>
<text x="25.4" y="101.2">90CN</text>
<text x="187.7" y="98">570</text>
<text x="18.4" y="104.2">180DN</text>
<text x="25.4" y="107.7">70DN</text>
<text x="29.3" y="104.8">20</text>
<text x="22.4" y="113.3">100</text>
<text x="30.8" y="112.7">20</text>
</g>
</svg>
